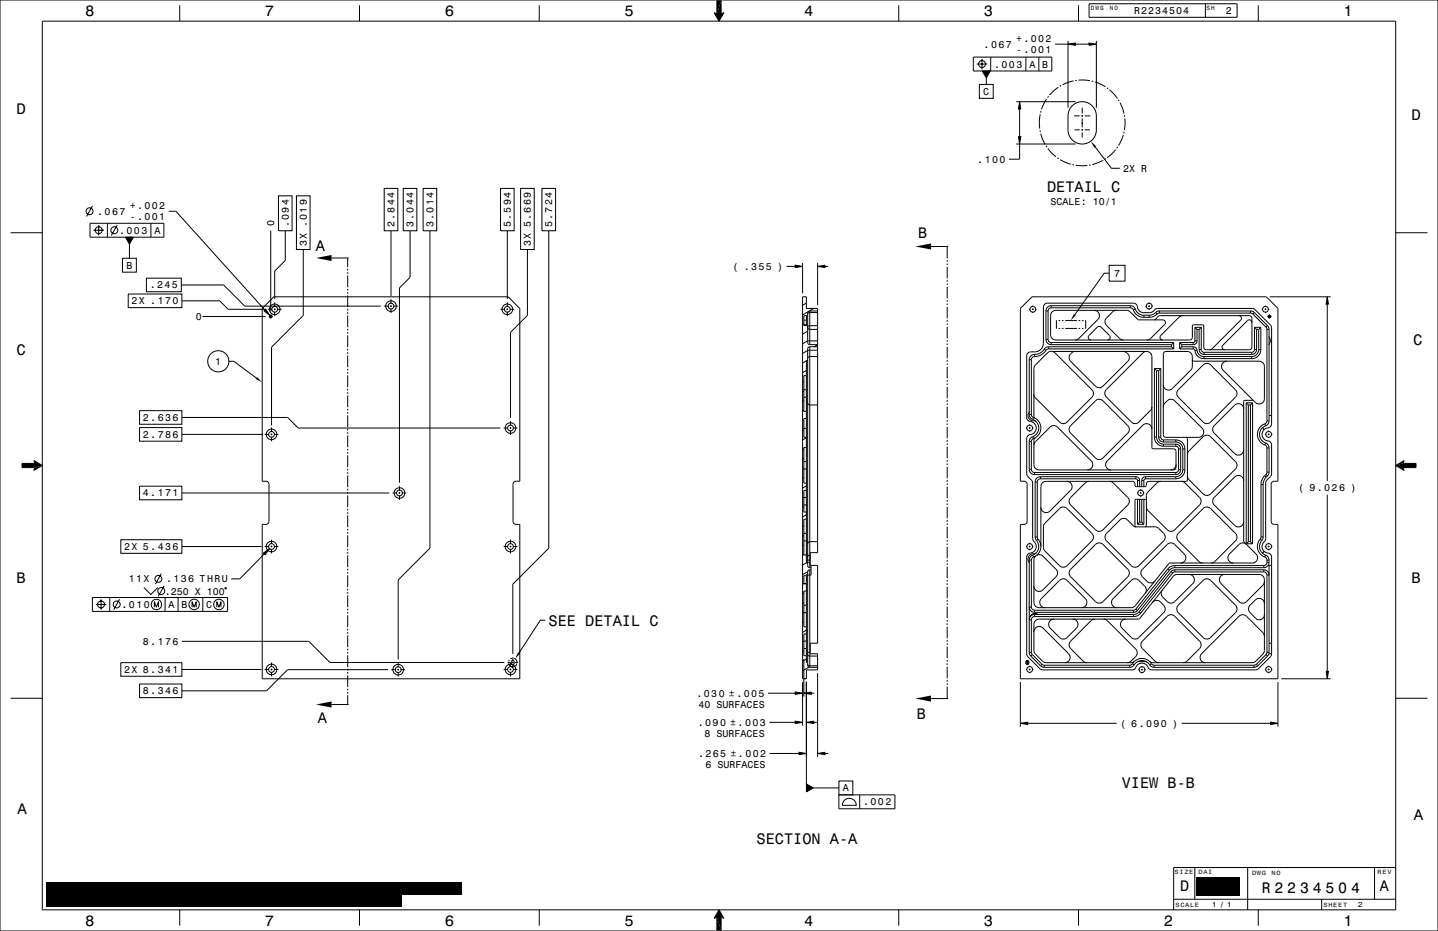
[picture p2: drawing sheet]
<svg xmlns="http://www.w3.org/2000/svg" width="864mm" height="559mm" viewBox="0 0 864 559" stroke-linecap="round" stroke-linejoin="round" font-family="sans-serif">
<g fill="#000">
<path d="M433 1v7h2l-3 5-3-5h2z" fill-rule="evenodd"/>
<path d="M431 1h2l-2 7z" fill-rule="evenodd"/>
<path d="M641 27l5-1v1z" fill-rule="evenodd"/>
<path d="M654 26l4 1h-4z" fill-rule="evenodd"/>
<path d="M590 43h5l-3 4z" fill-rule="evenodd"/>
<path d="M612 61l1 4h-1z" fill-rule="evenodd"/>
<path d="M612 82h1l-1 4z" fill-rule="evenodd"/>
<path d="M655 85l3 3-1 1z" fill-rule="evenodd"/>
<path d="M75 142h5l-2 5z" fill-rule="evenodd"/>
<path d="M190 155l9-2v4z" fill-rule="evenodd"/>
<path d="M491 160l4-1v2z" fill-rule="evenodd"/>
<path d="M550 148l9-2v4z" fill-rule="evenodd"/>
<path d="M478 159l4 1-4 1z" fill-rule="evenodd"/>
<path d="M159 186h1l2 3z" fill-rule="evenodd"/>
<path d="M645 188l1 1-3 3z" fill-rule="evenodd"/>
<path d="M797 178l1 5h-2z" fill-rule="evenodd"/>
<path d="M154 226l3 4-4-3z" fill-rule="evenodd"/>
<path d="M13 278h8l-1-2 5 3-4 2h-8z" fill-rule="evenodd"/>
<path d="M838 279l5-3v2z" fill-rule="evenodd"/>
<path d="M838 279l5-1h7v3h-7v1z" fill-rule="evenodd"/>
<path d="M21 281l4-2-5 3z" fill-rule="evenodd"/>
<path d="M158 332l4-3-3 4z" fill-rule="evenodd"/>
<path d="M308 397v1z" fill-rule="evenodd"/>
<path d="M311 391l1 1-3 3z" fill-rule="evenodd"/>
<path d="M478 415l4 1-4 1z" fill-rule="evenodd"/>
<path d="M483 416l4-1v2z" fill-rule="evenodd"/>
<path d="M550 419l9-2v4z" fill-rule="evenodd"/>
<path d="M796 403h2l-1 4z" fill-rule="evenodd"/>
<path d="M190 423l9-2v4z" fill-rule="evenodd"/>
<path d="M478 433l4 1h-4z" fill-rule="evenodd"/>
<path d="M484 434l5-1v1z" fill-rule="evenodd"/>
<path d="M613 434l4-1v2z" fill-rule="evenodd"/>
<path d="M763 433l4 1-4 1z" fill-rule="evenodd"/>
<path d="M480 452h4l-4 1z" fill-rule="evenodd"/>
<path d="M491 452h4v1z" fill-rule="evenodd"/>
<path d="M484 471l4 2-4 2z" fill-rule="evenodd"/>
<path d="M432 546l3 5-2-1v8l-2-8-2 1z" fill-rule="evenodd"/>
<path d="M431 550l2 8h-2z" fill-rule="evenodd"/>
</g>
<g fill="none" stroke="#000" stroke-width=".6">
<path d="M0 0h864v559h-864zM25 13v533h813v-533M25 13h813M108 3v10M216 3v10M324 3v10M432 13l3-5h-2v-7h-2v7h-2l3 5M540 3v10M648 3v10M654 2h89v8h-89zM724 2v8M756 3v10"/>
<path d="M585 34h47v9h-47zM587 38h3v4M590 35v3h3M595 34v9M616 34v9M624 34v9M634 27h7M641 27l5-1v1zM641 25v40M646 27h8M654 26l4 1h-4zM658 25v40"/>
<path d="M588 51h8v8h-8zM590 43h5l-3 4zM592 47v4M629 59l-4 7M630 58l-1 1M636 52l-6 5M637 51l-1 1M645 49l-7 2M647 48h-1M648 48h7M656 49h1M658 49l6 3"/>
<path d="M665 53h1M666 54l5 5M672 60v1M610 61h36M612 65v17M612 61l1 4h-1zM625 78v1M625 69l-1 8M625 67v1M644 64l3-3h5l3 2 3 3v3v11l-2 3-3 3h-3h-3l-3-2-2-3-1-3v-9l1-3zM645 70h3M645 78h3"/>
<path d="M649 78h1M649 70h1M650 65v3M650 69v1M650 71v5M650 77v1M650 79v4M651 78h4M651 70h4M673 62l2 6M675 79v1M675 69v1"/>
<path d="M676 71l-1 7M610 86h36M612 82h1l-1 4zM612 86v10h-6M625 80l3 7M628 87l1 1M629 89l5 5M635 95h1M637 96l6 3M644 99h1M646 99h7M655 99h-1"/>
<path d="M658 88l9 13h6M662 96l-6 3M664 95l-1 1M670 90l-5 5M671 88v1M675 81l-3 6M167 118h8v21h-8zM178 118h8v32h-8zM231 113h8v26h-8zM242 113h8v26h-8zM254 113h8v26h-8zM301 113h8v26h-8z"/>
<path d="M313 113h8v37h-8zM325 113h9v26h-9zM6 140h19M54 134h44v8h-44zM56 124l-4 6M56 138h3v3M59 135v3h3M64 134v8M70 135l-3 6M91 134v8M101 127h5l53 59M163 138v49"/>
<path d="M171 139v17l-6 7v17M235 139v39M246 139v27l-6 7v117M258 139v190l-19 19v48M305 139v41M330 139v190l-22 22v41M838 140h19M74 155h8v8h-8zM75 142h5l-2 5zM78 147v8M182 150v39l-19 19v47M199 155h10"/>
<path d="M209 155h.1M209 155v5M317 150v39l-10 11v51M472 160h6M478 159l4 1-4 1zM482 158v18M491 160l4-1v2zM491 158v25M495 160h2M559 148h10M569 148h.1M569 148v7"/>
<path d="M569 156v1M569 158v1M666 159h10v10h-10zM77 176h32v9h-32zM88 167h21v8h-21zM109 171h25l13 13h82M209 161v1M209 163v1M209 165v7M209 173v1M209 175v1M209 177v7"/>
<path d="M235 180v2M482 178h2v7h7v147h-4v7h4v47h-4v6h4v10h-7v5h-2zM569 160v7M569 168v1M569 170v1M569 172v7M666 164h-3l-17 25M762 178h37M797 178l1 5h-2zM109 181h23l5 5h22M122 190h37M157 185l7-7h141l7 7v104h-3l-1 2v22l1 2h3v92h-155v-92h3l2-2v-22l-1-2h-4z"/>
<path d="M159 186h1l2 3zM161 186h2M161 190h3M163 189v2M164 186h1M165 182v2M165 185v1M165 187v3M166 186h3M209 185v1M209 187v1M209 189v7"/>
<path d="M209 197v1M209 199v1M231 184h2M234 184h1M235 183v1M235 185v3M236 184h3M301 186h2M304 186h1M305 182v2M305 185v1M305 187v3"/>
<path d="M306 186h3M483 195h2M483 192h1M483 194l-1 1M484 191h1M484 189v6M484 182l-2 1M485 189h-2v6h2M485 199l-3 2M485 187l-3 2M486 187l-1 1v18l1 1M486 187h5"/>
<path d="M486 187v20M489 185l-3 2M491 188h-5h-1M491 195h-5a1.1 1.1 0 0 0-1 2 1.1 1.1 0 0 0 1 1h5M569 180v1M569 182v1M569 184v7M569 192v1M569 194v1M569 196v7M613 185l7-7h140l7 7v104h-2l-2 2v22l2 2h2v92h-154v-92h3l1-2v-22l-1-2h-3zM618 186h1"/>
<path d="M620 186h1M620 183v1M620 185v1M620 187v1M622 186h1M628 187h1M628 187v17M629 187v17M631 183a3 3 0 0 0-3 4M631 185h-1l-1 2M631 183h48M631 183v2"/>
<path d="M631 185h48M635 192v5M636 197h1M636 192h1M638 197h1M638 192h1M640 197h7M640 192h7M648 197h1M648 192h1M650 197h1M650 192h1"/>
<path d="M652 192v5M657 186a3 3 0 0 1 3 2 3 3 0 0 1-1 4l-11 11-2 1M670 186l-1 1-4 4a3 3 0 0 0 0 4l8 8 2 1M679 185l2 1M679 183l2 1 1 2M679 183v2M681 186l2 3 4 1M682 186l2 2 3 1M682 186h-1M687 189v1M687 189h3M687 190h3"/>
<path d="M688 184h1M690 184h1M690 181v1M690 183v1M690 185v1M690 189v1M692 184h.1M693 192l4-3 54 1 1 1v18l-2 1h-26l-1-1v-13l-1-1h-6v8l-1 1h-81a3 3 0 0 1-3-3v-12a3 3 0 0 1 3-3h43l2 1 5 5h14h1l1 2-1 1-8 8-2 1M694 188h1M694 188l-2 1h-2M695 188l-2 2h-3M696 187l-2 1"/>
<path d="M696 188h-1M696 187h55M696 187v1M696 188h55M710 189l-2 1-11 12v1l1 1M718 196l1 2M718 196h3M718 196v9M719 198h1M719 198v7M720 198v12M721 196v14"/>
<path d="M721 196l-1 2M744 189l1 1v2l-17 17-1 1M751 187v1M751 188h1M751 187l2 1M752 194l-1-2h-2l-15 15v2l1 1M752 188l8 8M753 188l8 7M753 188h-1M753 196l2 2M753 196h4M753 196v14"/>
<path d="M755 198h1M755 198v12M756 198v12M757 196l-1 2M757 196v14M758 186h.1M759 186h1M760 183v1M760 185v1M760 187v1M760 196l1 2M761 198h1"/>
<path d="M761 198v55M761 195l1 3M761 195l-1 1M761 190h2M761 186h1M762 198v55M762 189v2M797 183v106M137 217h3l14 10M209 201v7M209 209v1M209 211v1"/>
<path d="M209 213v7M484 217h1M484 220h1M484 217l-2 1M485 216h-1v122h1M485 216h.1M486 208l-1 1v130l1 2M486 207h5M486 208h5M486 208v133M491 207l-2 1M491 214h-5l-1 1"/>
<path d="M491 210h-6l-3 2M491 205h-6l-3 1M569 204v1M569 206v1M569 208v7M569 216v1M569 218v1M618 216v33M618 216h1M619 216v33M621 214l-1 1-1 1M621 213a3 3 0 0 0-3 3"/>
<path d="M621 213v1M627 210h1M627 210l-2 2-4 1M628 204a3 3 0 0 0 3 3M628 204h1M628 210l-3 3-4 1M629 204l1 1 1 1M630 209h75M630 208l-3 2M630 209l-2 1M630 208v1M630 208h74"/>
<path d="M631 207h73M631 206v1M631 206h74M632 211h57M632 211l2 1 22 22a3 3 0 0 1 0 4l-15 15a3 3 0 0 1-5 0l-14-14-1-2M632 211l-3 1-7 7-1 2v29l1 1M646 211l-3 1a3 3 0 0 0 0 5l15 15a3 3 0 0 0 4 0l15-15a3 3 0 0 0 0-5l-2-1M665 204l2-1-1-1-5-6h-1h-1l-5 6v1l1 1M689 211l-3 1-22 22a3 3 0 0 0 0 4l15 15a3 3 0 0 0 5 0l7-7 1-2M689 211a3 3 0 0 1 3 3v55h1h12l1 1v1v9v2h-1h-81a3 3 0 0 1-3-3v-15l1-1M704 207v1M704 208l1 1"/>
<path d="M705 206v3M705 206l-1 1M708 206l2 1M708 206h9M708 206v3M708 209h9M710 207h7M710 207v1M710 208l-2 1M710 208h7M716 216l1 1h39a3 3 0 0 1 3 3v19a3 3 0 0 1-2 3 3 3 0 0 1-3 0l-1-1M717 206v1"/>
<path d="M717 208l1 1 1 1M717 209l1 1M717 208v1M718 205l-1 1M718 205h1M718 210l1 4 4 1M719 210l1 3 3 1M719 205l-1 1-1 1M719 210h-1M720 210h1M720 210a2.9 2.9 0 0 0 3 3M721 210l1 1h1"/>
<path d="M723 219a3 3 0 0 1 4 0l15 15a3 3 0 0 1 0 4l-15 15a3 3 0 0 1-4 0l-15-15a3 3 0 0 1 0-4zM723 214v1M723 214h29M723 215h29M723 213h29M723 211v2M723 211h29M737 217a3 3 0 0 0-3 2 3 3 0 0 0 1 3l18 19M752 211v2M752 214v1M753 210h2M753 210v1h-1"/>
<path d="M755 210a2.9 2.9 0 0 1-3 3M756 210h1M756 210l-1 3-3 1M757 210v2l-1 2-2 1h-2M762 202l1 2-1 3M209 221v1M209 223v1M209 225v7M209 233v1M209 235v1M209 237v7M483 234h1"/>
<path d="M483 238h1M483 235h-1M483 229h-1M484 239h1M484 225h-1v22h1M484 222l-2 2M569 220v7M569 228v1M569 230v1M569 232v7M693 221l2 1M693 221h4"/>
<path d="M693 221v41M695 222v40M695 222h1M696 222v40M697 221v41M697 221l-1 1M699 231a3 3 0 0 0 2 3 3 3 0 0 0 3-1l12-11v-8a3 3 0 0 0-3-3h-13l-1 1v49l1 2h20a3 3 0 0 0 3-2 3 3 0 0 0-1-4l-17-16a3 3 0 0 0-4 0l-2 2v1M84 257h25v8h-25zM84 246h25v9h-25zM109 251h64l6 6h121M163 257v2M209 245v1"/>
<path d="M209 247v1M209 249v7M209 257v1M209 259v1M302 257h3M306 257h1M307 253v2M307 256v1M307 258v3M308 257h3M483 257h1M483 258h-1"/>
<path d="M483 252l-1 1M483 246l-1 1M483 241h-1M484 240h1M484 241h1M484 251h-1v12h1M485 242l1 1h5M569 240v1M569 242v1M569 244v7M569 252v1M569 254v1"/>
<path d="M569 256v7M616 257h1M618 257h1M618 247v1a4 4 0 0 0 0 4 4 4 0 0 0 4 1M618 249l1 2 1 1M618 249h1M618 255h.1M618 256v1M618 258v1M619 249l2 2M620 257h1M620 252l2 1"/>
<path d="M621 251h1M621 251l-1 1M622 251l2 3 1 3-1 3-2 3M622 253l2 2v3l-2 3-2 1M658 241a3 3 0 0 1 4 0l15 14a3 3 0 0 1 0 5l-15 15a3 3 0 0 1-4 0l-15-15a3 3 0 0 1 0-5zM692 257a3 3 0 0 0-2-2 3 3 0 0 0-4 0l-21 22a3 3 0 0 0-1 3 3 3 0 0 0 3 2M747 245a3 3 0 0 0-2-2 3 3 0 0 0-4 0l-12 12a3 3 0 0 0 0 5l12 12a3 3 0 0 0 4 1 3 3 0 0 0 2-3M748 242h4M748 242v84M748 242l2 1M750 243h1M750 243v82"/>
<path d="M751 243v82M752 242l-1 1M752 242v84M753 241l-5-1-1 1v84l7 8a3 3 0 0 1 1 3 3 3 0 0 1-3 2h-50l-20 26-2 1h-56a3 3 0 0 1-3-3v-26v-2l2-1M758 257h1v1M758 257l-1 2v3l1 2 2 2M759 258l-1 2v2l1 2 2 1a2.7 2.7 0 0 1 3 2v18l-4 5v33l-2 4 1 3M759 258l2-1a2.7 2.7 0 0 0 3-3v-57l-1-2-9-9-2-1h-57l-4 2-4 1-2-1-2-2a2.9 2.9 0 0 0-2-3h-53l-1 2-1 24-1 2-1 1h-5a2.4 2.4 0 0 0-2 3v37a6 6 0 0 0 4 3l1 2v2l-1 1-1 2a2.7 2.7 0 0 0-3 2v22l3 5v34l2 4v2l-2 2a2.7 2.7 0 0 0-3 2v59v1l8 8h55l2-1 1-2 3-1 2 1 2 2 2 1h62l2-1 7-7 1-2M760 254v2M760 254l-4 3-1 4 1 4 4 2M760 256l-2 1M761 253h1"/>
<path d="M761 253l-1 1M762 258v1M762 249h2M762 253v1l-2 2M13 278h8l-1-2 5 3-5 3 1-1h-8zM109 261h49M159 261h3M163 261h1M163 260v1M163 262v3M165 261h2M209 261v7"/>
<path d="M209 269v1M209 271v1M209 273v7M483 277h1M483 275l-1 1M483 269l-1 1M484 269h-1v21h1M484 269h.1M484 263l-2 1M569 264v1M569 266v1M569 268v7"/>
<path d="M569 276v1M569 278v1M618 265v17M618 265h1M619 265v17M620 262l-1 1-1 2M620 262l1 1M621 263l-2 2M621 267l1-2 9-9a3 3 0 0 1 4 0l20 21a3 3 0 0 1 1 3 3 3 0 0 1-3 2M622 263h-1M693 262h2M693 262l1 2 1 2 2 1 2 1"/>
<path d="M695 262l1 3 3 2M696 262a2.9 2.9 0 0 0 3 3M696 262h1M697 262l1 2h1M699 267h7M699 264v1M699 267v1M699 268h7M699 265h7M699 264h7M706 264h2l2 2 1 2 1 1M706 264v1"/>
<path d="M706 267v1M706 265l3 2 1 2M706 267a2.9 2.9 0 0 1 3 2M706 268h1l1 1M706 279a3 3 0 0 1-3 3M708 269h1M708 269v13M709 269v13M710 269h2M710 269v13M712 269v13M712 263h1v25v1h-23l-1 1-1 2h-6l-1-2-1-1h-52a3 3 0 0 0-3 3v36"/>
<path d="M713 273l1-2 9-9a3 3 0 0 1 4 0l15 15a3 3 0 0 1 0 5l-15 14a3 3 0 0 1-4 0l-9-8-1-2M760 267l1 2M760 261h.1M760 266l2 1v2M760 266v1M761 269h1M761 269v14M761 261h1M762 260v1M762 262v1M762 269v14M763 261h1"/>
<path d="M838 279l5-3v2h7v3h-7v1zM84 292h25v8h-25zM109 296h125M209 281v1M209 283v1M209 285v7M209 293v1M209 295v1M209 297v7M236 296h2M239 296h1M240 292v2"/>
<path d="M240 295v1M240 297v3M241 296h3M483 282h1M483 299h1M483 298l-1 1M483 287h-1M483 281h-1M484 294h-1v13h1M484 292l-2 1M569 280v7M569 288v1"/>
<path d="M569 290v1M569 292v7M618 282a3 3 0 0 0 3 3M618 282h1M619 282l1 1 1 1M621 285h85M621 284v1M621 284h85M622 289v33M622 289h1M623 289v33M625 286h57"/>
<path d="M625 287h57M625 286a3 3 0 0 0-3 3M625 287l-1 1-1 1M625 286v1M641 289a3 3 0 0 1 3 2 3 3 0 0 1-1 3l-12 13a3 3 0 0 1-4 0 3 3 0 0 1-2-3M654 289l-2 1-9 9a3 3 0 0 0 0 4l15 15a3 3 0 0 0 4 0l15-15a3 3 0 0 0 0-4l-9-9-2-1M682 286l2 1v1M682 286v1M682 287l1 1M683 296h1M683 288h1M683 288v4"/>
<path d="M683 300v15M684 288v4M684 300v13M685 296h1M685 294h.1M685 295v1M685 297v1M686 288v4M686 300v13M686 288h1M687 296h.1M687 288v4"/>
<path d="M687 300v15M688 286h18M688 287h18M688 286l-2 1v1M688 287l-1 1M688 286v1M697 289l-2 1-6 7-1 18v1M706 284v1M706 286v1M708 282l-1 1-1 1M708 282h1M709 282a2.9 2.9 0 0 1-3 3"/>
<path d="M709 289l2 1 9 9a3 3 0 0 1 0 4l-15 15a3 3 0 0 1-4 0l-12-12-1-2M710 282l-1 3-3 1M710 282h2M712 282l-1 2-1 2-2 1h-2M747 289a3 3 0 0 0-2-3 3 3 0 0 0-4 0l-12 13a3 3 0 0 0 0 4l12 12a3 3 0 0 0 4 1 3 3 0 0 0 2-3M757 291v31M757 291h2M759 291v31M760 286l-2 2-1 3M760 286h.1M760 285v1M760 285l1 1"/>
<path d="M760 286l-1 3v2M761 283h1M761 283l-1 2M761 286h-1M762 283l-1 3M797 297v106M209 305v1M209 307v1M209 309v7M209 317v1M209 319v1M483 303h1"/>
<path d="M483 316h-1M483 304l-1 1M484 312h-1v21h1M484 309l-2 1M569 300v1M569 302v1M569 304v7M569 312v1M569 314v1M569 316v7M628 314l8-9a3 3 0 0 1 5 0l15 15a3 3 0 0 1 0 5l-15 15a3 3 0 0 1-5 0l-9-11v-13zM683 315h4"/>
<path d="M684 313l-1 2M684 313h2M686 313l1 2M688 300h-6v15v1M73 324h36v8h-36zM109 328h48M158 332l4-3-3 4zM159 332l-15 15h-5M159 328h3M163 328h1M163 324v3M163 328v1"/>
<path d="M163 330v2M165 328h2M209 321v7M209 329v1M209 331v1M209 333v7M302 328h3M306 328h1M307 324v3M307 328v1M307 330v2M308 328h3"/>
<path d="M483 320h1M483 325h1M483 333h-1M483 327l-1 1M483 321l-1 1M484 325h1M484 333h1M484 338l-2 1M485 336h2M485 338h2M487 333l-2 1M487 339v6h-2"/>
<path d="M491 325h-5l-1 1M569 324v1M569 326v1M569 328v7M569 336v1M569 338v1M616 328h1M618 328h1M618 336h1M618 336v56M618 326v1M618 328v1"/>
<path d="M618 330h.1M619 336v28M620 328h1M620 333l-1 1-1 2M620 333l1 1M621 334l-2 2M622 322v2M622 322h1M622 334h-1M622 332h-1a3 3 0 0 0-3 2 3 3 0 0 0 0 4M622 332l-2 1M622 324l2 4-1 2-1 2"/>
<path d="M623 333a3 3 0 0 1 3 1l8 8a3 3 0 0 1 0 4l-8 8a3 3 0 0 1-3 1 3 3 0 0 1-2-3M623 322v2M623 324l2 2v2M623 324h-1M625 328l-1 3-1 2M658 327a3 3 0 0 1 4 0l15 15a3 3 0 0 1 0 4l-15 15a3 3 0 0 1-4 0l-15-15a3 3 0 0 1 0-4zM665 320l8-8a3 3 0 0 1 4 0l4 4h13l5 4a3 3 0 0 1 0 5l-15 15a3 3 0 0 1-5 0l-14-15a3 3 0 0 1 0-5zM706 339l-3 1-2 2M706 339h53M706 339v2M709 338a3 3 0 0 0 3-2 3 3 0 0 0-1-3l-6-6a3 3 0 0 0-4 0l-15 15a3 3 0 0 0 0 4l3 3a3 3 0 0 0 5 0M722 338l-2-1-12-12a3 3 0 0 1 0-5l15-15a3 3 0 0 1 4 0l15 15a3 3 0 0 1 0 5l-13 12-2 1"/>
<path d="M748 326h4M749 327a3 3 0 0 0-5 0l-6 6a3 3 0 0 0 0 3 3 3 0 0 0 3 2M750 325h1M750 325l-2 1M751 325l1 1M757 324h1M757 324l-2 2v4l2 3 3 1M757 322h2M757 322v2M758 324l-2 4 2 4M758 332l2 1M759 322l-1 2"/>
<path d="M759 330l2 2a2.6 2.6 0 0 1 3 2v58M759 330v1l-1 1M759 339v2M760 334l1 2M760 328h.1M760 333l2 1v2M760 333v1M761 338l-1 1h-1M761 336h1M761 338h1M761 336v2M761 328h1"/>
<path d="M762 339l-3 2M762 339h2M762 326v1M762 328v1M762 330h.1M762 336v2M762 339v53M762 338v1M763 328h1M55 359h82v8h-82zM61 360v3h3M66 359v8"/>
<path d="M72 360l-4 6M86 353l5 4 4-4M97 344l-4 7M99 352l-4 6M99 359v8M107 359v8M122 359v8M135 353h1l-1 1zM209 341v1M209 343v1M209 345v7M209 353v1"/>
<path d="M209 355v1M209 357v7M483 356h-1M484 348h1M484 346h-1v4h1M484 355h-1v21h1M484 350l-2 1M485 343v56l1 2M485 345h-1v53h1M485 343l-3 2M486 342l-1 1M486 342h1"/>
<path d="M486 341h1M486 342v59M487 342h.1M569 340v7M569 348v1M569 350v1M569 352v7M688 356a3 3 0 0 0-1-4l-3-4a3 3 0 0 0-5 0l-11 11a3 3 0 0 0 0 4 3 3 0 0 0 3 2M701 342h1M701 342l-19 24M702 342l-19 24M703 343l-19 24"/>
<path d="M703 343l1 1M704 344l-19 24M706 343l-2 1M706 341h-2l-2 1M706 342l-3 1M706 342h53M706 341h53M706 342v1M706 343h53M714 345a3 3 0 0 1 3 2 3 3 0 0 1-1 3l-11 11a3 3 0 0 1-4 0l-3-3a3 3 0 0 1 0-4M723 348a3 3 0 0 1 4 0l15 15a3 3 0 0 1 0 5l-15 15a3 3 0 0 1-4 0l-15-15a3 3 0 0 1 0-5zM735 345a3 3 0 0 0-2 2 3 3 0 0 0 0 3l11 11a3 3 0 0 0 5 0l10-10v-2"/>
<path d="M759 342v1M759 342a3 3 0 0 1 3 3h-1M759 343l1 1 1 1M761 345v47M58 363h3v3M93 364v-3l1 3 1-3v3M115 364v-3l2 3 1-3v3M130 364v-3l1 3 2-3v3M209 365v1M209 367v1M209 369v7M209 377v1"/>
<path d="M209 379v1M327 372h-3l-12 20M483 363h1M483 368h1M483 373l-1 1M483 368h-1M483 362h-1M484 378l-2 2M569 360v1M569 362v1M569 364v7M569 372v1"/>
<path d="M569 374v1M569 376v7M618 371v1h1M619 364l1 2h1M619 372v20M619 364h-1a3 3 0 0 0 3 4M621 379a3 3 0 0 1 2-3 3 3 0 0 1 3 1l16 15a3 3 0 0 1 0 4 3 3 0 0 1-3 2M621 369h-1l-2 2M621 370l-1 1-1 1M621 369h60M621 366v2M621 369v1"/>
<path d="M621 370h60M621 366h60M621 368h60M624 369h-1a3 3 0 0 0-5 2M628 365a3 3 0 0 1-3-2 3 3 0 0 1 0-4l11-11a3 3 0 0 1 5 0l11 11a3 3 0 0 1 1 4 3 3 0 0 1-3 2M644 372a3 3 0 0 1 3 2 3 3 0 0 1-1 3l-5 6a3 3 0 0 1-5 0l-5-6a3 3 0 0 1-1-3 3 3 0 0 1 3-2M658 372h-3l-12 13a3 3 0 0 0 0 4l8 8 2 1M663 372l2 1 17 17a3 3 0 0 1 0 4l-3 3-2 1M681 366v2M681 369v1M682 366h1M682 366h-1"/>
<path d="M683 366l-2 2M684 367l1 1M684 367l-1 1-2 1M685 368l-2 2h-2M692 362v-1a3 3 0 0 1 5 0l2 2a3 3 0 0 1 0 5l-15 15a3 3 0 0 1-5 0l-5-6a3 3 0 0 1-1-3 3 3 0 0 1 3-2M759 362a3 3 0 0 0-2-3 3 3 0 0 0-3 1l-3 3a3 3 0 0 0 0 5l3 3a3 3 0 0 0 3 1 3 3 0 0 0 2-3M73 398h36v8h-36zM109 385h76l13 13h105M163 398v2M209 381v7M209 389v1M209 391v1"/>
<path d="M209 393v7M239 398v2M305 398h1M305 398a2.6 2.6 0 0 0 3 2 2.6 2.6 0 0 0 2-2M306 396l-1 1M307 398v2M307 397h2l-1 2-1-1zM307 398h1M308 395h-1M308 399a3 3 0 0 0-5 3 3 3 0 0 0 6 2 3 3 0 0 0-1-5M308 394v2M308 397v1"/>
<path d="M308 399v2M309 395a2.6 2.6 0 0 1 2 3M309 398h2M483 396v22M483 389h1M483 391h-1M484 390h1M484 393h1M484 397h1M484 381h-1v13h1M484 385h-2M484 396l-2 1"/>
<path d="M485 393l1 1h5M485 399l1 1h5M485 392h2M569 384v1M569 386v1M569 388v7M569 396v1M569 398v1M616 397h2M616 398h2M616 397h2l-1 2-1-1zM617 396v3"/>
<path d="M618 392l1 2M618 392h1M618 400h.1M619 394l6 6M619 392l1 1M620 393l6 6M620 393l-1 1M625 400l2 1M626 399l-1 1M626 399h1M627 399v2M627 399h51"/>
<path d="M678 399v2M680 398l-2 1M680 398l1 1M681 399l-3 2M681 397l-1 1M681 397l-2 1h-52l-6-7v-16a3 3 0 0 1 3-3h60l22-27h50a3 3 0 0 1 3 3v43v1l-5 5-2 1h-60l-2-1M681 397l3-1 2-1 2 1 2 1M683 397l3-1 3 1M683 397l-2 2M686 400h.1M689 397h-6M689 397l1 2"/>
<path d="M690 397l2 1M690 399l3 2M692 398l1 1M692 398l-2 1M693 399v2M693 399h60M696 398l-2-1-8-8a3 3 0 0 1 0-4l15-15a3 3 0 0 1 4 0l15 15a3 3 0 0 1 0 4l-7 8-2 1M753 399v2M754 399l1 1M754 399h-1M755 400l-2 1M759 382v-2l-10-10a3 3 0 0 0-5 0l-22 22a3 3 0 0 0-1 4 3 3 0 0 0 3 2"/>
<path d="M760 393l-6 6M760 393l1 1M761 392h1M761 392l-1 1M761 394l-6 6M762 400h.1M762 392h2M762 392l-1 2M762 386h2M762 392h.1M6 419h19M84 411h25v8h-25z"/>
<path d="M109 402h48M159 402h3M163 402h1M163 401v1M163 403v3M165 402h2M209 401v1M209 403v1M209 405v7M209 413v1M209 415v1M209 417v6"/>
<path d="M233 402h-60l-13 13h-51M235 402h3M239 402h1M239 401v1M239 403v3M241 402h2M302 402h3M306 402h1M307 401v1M307 403v3M308 402h3M461 416h17"/>
<path d="M478 415l4 1-4 1zM482 409v27M483 416l4-1v2zM484 407h.1M484 409v62M486 400l-4 3M486 401h5M487 416h2M491 404v50M559 419h10M569 419h.1M569 400v7"/>
<path d="M569 408v1M569 410v1M569 412v7M613 409v27M616 402h1M618 402h1M618 401v1M618 403v1M620 402h1M627 401h51M684 402h.1M685 402h1"/>
<path d="M686 401v1M686 403v1M687 402h1M693 401h60M760 402h.1M761 402h1M762 401v1M762 403v1M763 402h1M767 409v27M769 407h30M796 403h2l-1 4z"/>
<path d="M838 419h19M199 423h10M209 423h.1M462 434h16M478 433l4 1h-4zM484 434l5-1v1zM489 434h2M613 434l4-1v2zM617 434h54M710 434h53M763 433l4 1-4 1zM462 452h18"/>
<path d="M480 452h4l-4 1zM491 452h4v1zM495 452h2M484 471l4 2-4 2zM488 473h16M504 477h33v8h-33zM504 469h8v8h-8zM516 477v8M507 480a4 4 0 0 1 5 0 4 4 0 0 1 2 3h-8zM705 540h133M718 521v19M749 521v25"/>
<path d="M794 540v6M825 521v19M838 521h-133v25M108 546v10M216 546v10M324 546v10M432 546l3 5-2-1v8h-2v-8l-2 1zM540 546v10M648 546v10M756 546v10"/>
<circle cx="590" cy="38" r="2.1"/>
<circle cx="54" cy="127" r="2.1"/>
<circle cx="59" cy="138" r="2.1"/>
<circle cx="69" cy="138" r="2.1"/>
<circle cx="163" cy="190" r=".9"/>
<circle cx="165" cy="186" r="1.7"/>
<circle cx="165" cy="186" r="3"/>
<circle cx="235" cy="184" r="1.7"/>
<circle cx="235" cy="184" r="3"/>
<circle cx="305" cy="186" r="1.7"/>
<circle cx="305" cy="186" r="3"/>
<circle cx="620" cy="186" r="1.7"/>
<circle cx="690" cy="184" r="1.7"/>
<circle cx="760" cy="186" r="1.7"/>
<circle cx="762" cy="190" r=".9"/>
<circle cx="131" cy="217" r="6"/>
<circle cx="307" cy="257" r="3"/>
<circle cx="307" cy="257" r="1.7"/>
<circle cx="618" cy="257" r="1.7"/>
<circle cx="163" cy="261" r="3"/>
<circle cx="163" cy="261" r="1.7"/>
<circle cx="762" cy="261" r="1.7"/>
<circle cx="240" cy="296" r="3"/>
<circle cx="240" cy="296" r="1.7"/>
<circle cx="685" cy="296" r="1.7"/>
<circle cx="163" cy="328" r="3"/>
<circle cx="163" cy="328" r="1.7"/>
<circle cx="307" cy="328" r="3"/>
<circle cx="307" cy="328" r="1.7"/>
<circle cx="618" cy="328" r="1.7"/>
<circle cx="762" cy="328" r="1.7"/>
<circle cx="95" cy="347" r="2.1"/>
<circle cx="97" cy="355" r="2.1"/>
<circle cx="61" cy="363" r="2.1"/>
<circle cx="70" cy="363" r="2.1"/>
<circle cx="94" cy="363" r="3"/>
<circle cx="117" cy="363" r="3"/>
<circle cx="131" cy="363" r="3"/>
<circle cx="163" cy="402" r="3"/>
<circle cx="163" cy="402" r="1.7"/>
<circle cx="239" cy="402" r="3"/>
<circle cx="239" cy="402" r="1.7"/>
<circle cx="307" cy="402" r="1.7"/>
<circle cx="618" cy="402" r="1.7"/>
<circle cx="686" cy="402" r="1.7"/>
<circle cx="762" cy="402" r="1.7"/>
</g>
<path d="M28 530h249v7h-249zM719 527h26v11h-26zM28 537h213v7h-213z" fill="#000"/>
<g font-size="9.2">
<text x="51" y="10">8</text>
<text x="159" y="10">7</text>
<text x="267" y="10">6</text>
<text x="375" y="10">5</text>
<text x="483" y="10">4</text>
<text x="591" y="10">3</text>
<text x="807" y="10">1</text>
<text x="10" y="68">D</text>
<text x="848" y="72">D</text>
<text x="629" y="115">DETAIL C</text>
<text x="551" y="143">B</text>
<text x="190" y="150">A</text>
<text x="849" y="207">C</text>
<text x="10" y="213">C</text>
<text x="10" y="350">B</text>
<text x="848" y="350">B</text>
<text x="329" y="376">SEE DETAIL C</text>
<text x="551" y="431">B</text>
<text x="191" y="434">A</text>
<text x="674" y="473">VIEW B-B</text>
<text x="10" y="489">A</text>
<text x="849" y="492">A</text>
<text x="454" y="506">SECTION A-A</text>
<text x="709" y="535">D</text>
<text x="758" y="536">R 2 2 3 4 5 0 4</text>
<text x="829" y="535">A</text>
<text x="51" y="556">8</text>
<text x="159" y="556">7</text>
<text x="267" y="556">6</text>
<text x="375" y="556">5</text>
<text x="483" y="556">4</text>
<text x="591" y="556">3</text>
<text x="699" y="556">2</text>
<text x="807" y="556">1</text>
</g>
<g font-size="6">
<text x="681" y="9">R2234504</text>
<text x="736" y="9">2</text>
<text x="591" y="29">.067</text>
<text x="610" y="25">+.002</text>
<text x="610" y="32">-.001</text>
<text x="597" y="41">.003</text>
<text x="618" y="41">A</text>
<text x="626" y="41">B</text>
<text x="591" y="57">C</text>
<text x="587" y="98">.100</text>
<text x="675" y="103">2X R</text>
<text x="78" y="126">+.002</text>
<text x="631" y="123">SCALE: 10/1</text>
<text x="58" y="129">.067</text>
<text x="78" y="132">-.001</text>
<text x="165" y="136" transform="rotate(-90 165 136)">0</text>
<text x="173" y="137" transform="rotate(-90 173 137)">.094</text>
<text x="237" y="137" transform="rotate(-90 237 137)">2.844</text>
<text x="248" y="137" transform="rotate(-90 248 137)">3.044</text>
<text x="260" y="137" transform="rotate(-90 260 137)">3.014</text>
<text x="307" y="137" transform="rotate(-90 307 137)">5.594</text>
<text x="332" y="137" transform="rotate(-90 332 137)">5.724</text>
<text x="72" y="140">.003</text>
<text x="93" y="140">A</text>
<text x="184" y="148" transform="rotate(-90 184 148)">3X .019</text>
<text x="319" y="148" transform="rotate(-90 319 148)">3X 5.669</text>
<text x="76" y="161">B</text>
<text x="440" y="162">( .355 )</text>
<text x="669" y="166">7</text>
<text x="90" y="173">.245</text>
<text x="79" y="183">2X .170</text>
<text x="118" y="192">0</text>
<text x="129" y="219">1</text>
<text x="86" y="253">2.636</text>
<text x="86" y="263">2.786</text>
<text x="86" y="298">4.171</text>
<text x="780" y="295">( 9.026 )</text>
<text x="75" y="330">2X 5.436</text>
<text x="77" y="350">11X</text>
<text x="100" y="350">.136 THRU</text>
<text x="99" y="357">.250 X 100</text>
<text x="73" y="365">.010</text>
<text x="101" y="365">A</text>
<text x="109" y="365">B</text>
<text x="124" y="365">C</text>
<text x="86" y="387">8.176</text>
<text x="75" y="404">2X 8.341</text>
<text x="86" y="417">8.346</text>
<text x="418" y="418">.030 ±.005</text>
<text x="419" y="425">40 SURFACES</text>
<text x="419" y="436">.090 ±.003</text>
<text x="673" y="436">( 6.090 )</text>
<text x="423" y="443">8 SURFACES</text>
<text x="419" y="454">.265 ±.002</text>
<text x="424" y="461">6 SURFACES</text>
<text x="506" y="475">A</text>
<text x="518" y="483">.002</text>
</g>
<g font-size="4.4">
<text x="728" y="544">1 / 1</text>
<text x="815" y="544">2</text>
</g>
<g font-size="3.7">
<text x="725" y="6">S H</text>
<text x="655" y="6">D W G</text>
<text x="666" y="6">N O</text>
<text x="705" y="525">SIZE</text>
<text x="720" y="525">DAI</text>
<text x="752" y="525">DWG</text>
<text x="764" y="525">NO</text>
<text x="827" y="525">REV</text>
<text x="706" y="544">SCALE</text>
<text x="795" y="544">SHEET</text>
</g>
</svg>
